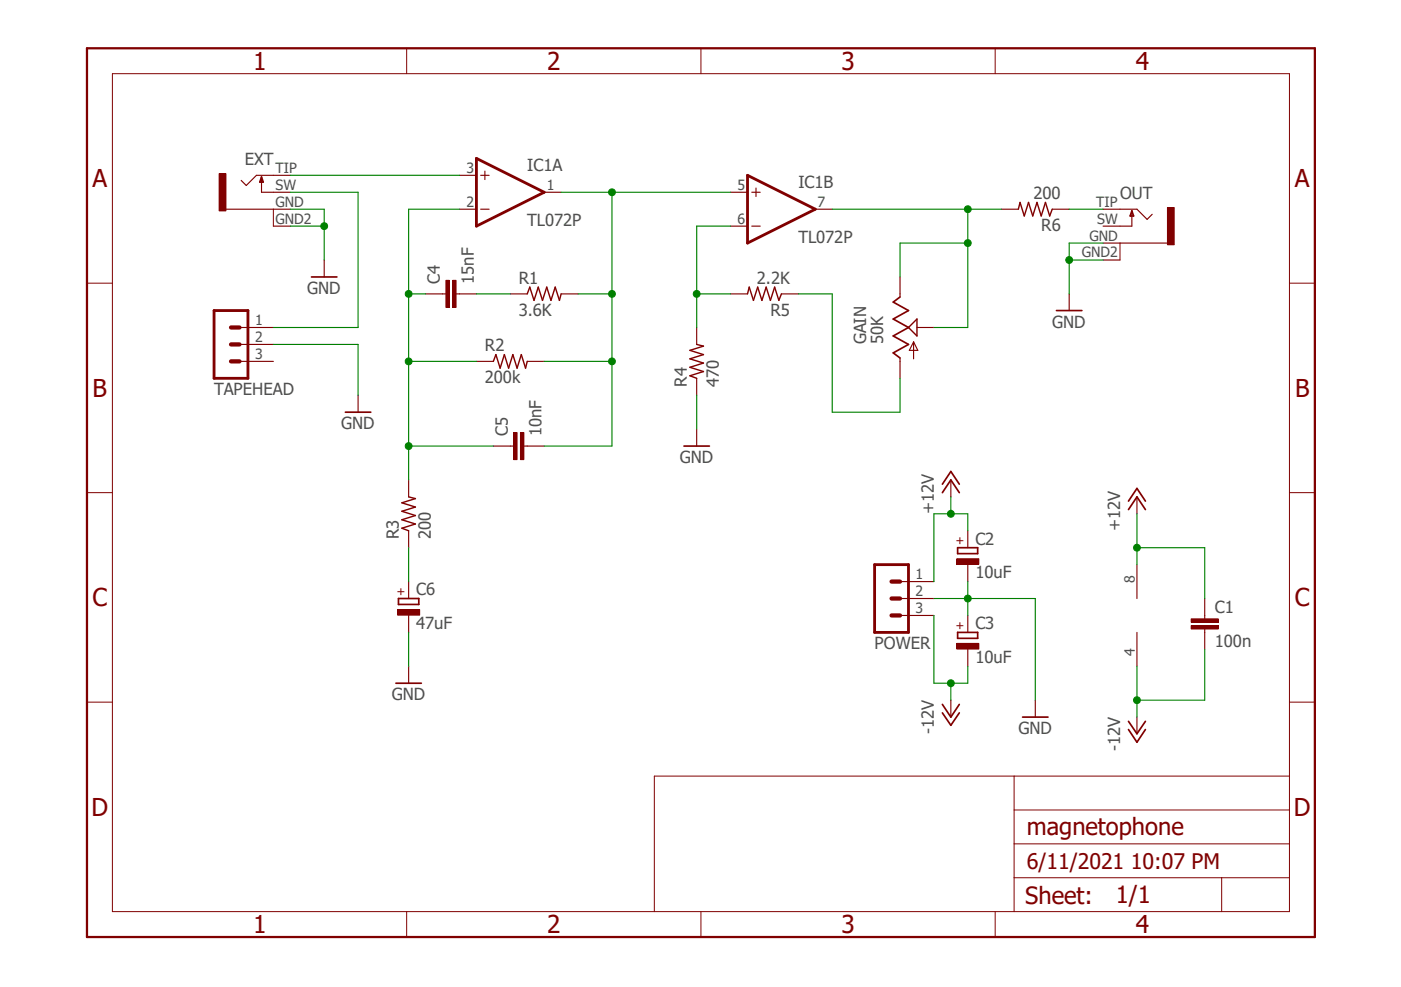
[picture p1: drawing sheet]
<svg xmlns="http://www.w3.org/2000/svg" width="210mm" height="148mm" viewBox="0 0 210 148" stroke-linecap="round" stroke-linejoin="round" font-family="sans-serif">
<path d="M12.5 6.9l185 134.2M197.5 6.9l-185 134.2" fill="none" stroke="#fff" stroke-width=".15"/>
<path d="M71.4 23.7l10.2 5.1-10.2 5.1zM112.1 26.3l10.1 5.1-10.1 5zM131.1 84.7h5.1v10.1h-5.1z" fill="none" stroke="#800000" stroke-width=".42"/>
<g fill="none" stroke="#800000" stroke-width=".17">
<path d="M68.9 26.3h2.5M68.9 31.4h2.5M72.1 26.3h1.2M72.1 31.4h1.2M72.7 25.7v1.2M81.6 28.8h2.5M109.5 28.8h2.6M109.5 33.9h2.6M112.7 28.8h1.3M112.7 33.9h1.3M113.3 28.2v1.3M122.2 31.4h2.6"/>
<path d="M142.5 72v2.5M170.4 74.5v2.5M134.9 87.2h5.1M134.9 89.7h5.1M134.9 92.3h5.1M170.4 84.7v5M170.4 94.8v5.1M180.6 92.3v.5M180.6 94.3v.5M142.5 105v2.5M155.2 105v2.5M170.4 107.5v2.5"/>
</g>
<path d="M141.3 73.9l1.2-1.9 1.3 1.9M141.3 72.6l1.2-1.9 1.3 1.9M169.2 76.4l1.2-1.9 1.3 1.9M169.2 75.1l1.2-1.9 1.3 1.9M141.3 105.6l1.2 1.9 1.3-1.9M141.3 106.9l1.2 1.9 1.3-1.9M153.3 107.5h3.8M169.2 108.2l1.2 1.8 1.3-1.8M169.2 109.4l1.2 1.9 1.3-1.9" fill="none" stroke="#800000" stroke-width=".25"/>
<path d="M133.6 92.3h1.3M133.6 89.7h1.3M133.6 87.2h1.3" fill="none" stroke="#800000" stroke-width=".64"/>
<path d="M178.6 93.8h4v.5h-4z" fill-rule="evenodd" fill="#800000"/>
<path d="M178.6 93.8h4v.5h-4z" fill="none" stroke="#800000" stroke-width=".15"/>
<path d="M178.6 92.8h4v.5h-4z" fill-rule="evenodd" fill="#800000"/>
<path d="M178.6 92.8h4v.5h-4z" fill="none" stroke="#800000" stroke-width=".15"/>
<path d="M180.6 89.7v2.6M180.6 94.8v2.6" fill="none" stroke="#800000" stroke-width=".17"/>
<path d="M143.6 82.1h3v.9h-3z" fill="none" stroke="#800000" stroke-width=".25"/>
<path d="M143.4 83.8h3.3v.8h-3.3z" fill-rule="evenodd" fill="#800000"/>
<path d="M143.4 83.8h3.3v.8h-3.3z" fill="none" stroke="#800000" stroke-width=".15"/>
<path d="M145.1 79.6v2.5M145.1 84.7v2.5" fill="none" stroke="#800000" stroke-width=".17"/>
<path d="M143.6 94.8h3v.9h-3z" fill="none" stroke="#800000" stroke-width=".25"/>
<path d="M143.4 96.5h3.3v.8h-3.3z" fill-rule="evenodd" fill="#800000"/>
<path d="M143.4 96.5h3.3v.8h-3.3z" fill="none" stroke="#800000" stroke-width=".15"/>
<path d="M145.1 92.3v2.5M145.1 97.4v2.5" fill="none" stroke="#800000" stroke-width=".17"/>
<path d="M32.9 26h1v5.6h-1z" fill-rule="evenodd" fill="#800000"/>
<path d="M32.9 26h1v5.6h-1zM41 31.4v2.5" fill="none" stroke="#800000" stroke-width=".15"/>
<path d="M33.9 31.4h9.6M39.2 26.5v2.3h4.3M41 33.9h2.5M43.5 26.3h-5.1l-1.5 1.5-.7-.7" fill="none" stroke="#800000" stroke-width=".17"/>
<path d="M39.2 26.5l.3 .8h-.6z" fill="none" stroke="#800000" stroke-width=".25"/>
<path d="M175 31.1h1v5.6h-1z" fill-rule="evenodd" fill="#800000"/>
<path d="M167.9 36.4v2.6M175 31.1h1v5.6h-1z" fill="none" stroke="#800000" stroke-width=".15"/>
<path d="M165.4 31.4h5l1.6 1.5 .7-.8M165.4 36.4h9.6M165.4 39h2.5M169.7 31.6v2.3h-4.3M53.7 59.3v2.5M66.3 44.1h.5M68.4 44.1h.5M160.3 44.1v2.5M104.4 64.3v2.6M61.3 99.9v2.5" fill="none" stroke="#800000" stroke-width=".17"/>
<path d="M169.7 31.6l.2 .8h-.5zM158.4 46.6h3.8M51.8 61.8h3.8M102.5 66.9h3.8M59.4 102.4h3.8" fill="none" stroke="#800000" stroke-width=".25"/>
<path d="M67.9 42h.5v4.1h-.5z" fill-rule="evenodd" fill="#800000"/>
<path d="M67.9 42h.5v4.1h-.5z" fill="none" stroke="#800000" stroke-width=".15"/>
<path d="M66.8 42h.6v4.1h-.6z" fill-rule="evenodd" fill="#800000"/>
<path d="M66.8 42h.6v4.1h-.6z" fill="none" stroke="#800000" stroke-width=".15"/>
<path d="M63.8 44.1h2.5M68.9 44.1h2.5M76.5 66.9h.5M78.5 66.9h.5" fill="none" stroke="#800000" stroke-width=".17"/>
<path d="M78 64.9h.5v4h-.5z" fill-rule="evenodd" fill="#800000"/>
<path d="M78 64.9h.5v4h-.5z" fill="none" stroke="#800000" stroke-width=".15"/>
<path d="M77 64.9h.5v4h-.5z" fill-rule="evenodd" fill="#800000"/>
<path d="M77 64.9h.5v4h-.5z" fill="none" stroke="#800000" stroke-width=".15"/>
<g fill="none" stroke="#800000" stroke-width=".17">
<path d="M48.6 39v2.5M150.1 31.4h2.6M157.7 31.4h2.6M35.9 49.1h5.1M35.9 54.2h5.1M35.9 51.6h5.1M71.4 54.2h2.6M76.5 44.1h2.5M79 54.2h2.6M84.1 44.1h2.6M104.4 49.1v2.5M104.4 56.7v2.6"/>
<path d="M109.5 44.1h2.6M117.1 44.1h2.6M134.9 41.5v3M134.9 53.7v3M136.9 51.3v2.5M136.9 51.3l.7 1.2h-1.3zM137.5 49.1h2.5M61.3 72v2.5M61.3 79.6v2.5M74 66.9h2.5M79 66.9h2.6"/>
</g>
<path d="M46.7 41.5h3.8M134.9 44.5l-1 .8 2.3 1.3-2.3 1.2 2.3 1.3-2.3 1.3 2.3 1.2-2.3 1.3 1 .8M59.7 89.7h3.1v.9h-3.1z" fill="none" stroke="#800000" stroke-width=".25"/>
<path d="M152.7 31.4l.2-1 .6 2 .7-2 .6 2 .6-2 .7 2 .6-2 .7 2 .3-1M74 54.2l.3-1 .7 2 .6-2 .6 2 .7-2 .6 2 .6-2 .7 2 .2-1M79 44.1l.4-1 .7 1.9 .6-1.9 .6 1.9 .7-1.9 .6 1.9 .6-1.9 .7 1.9 .2-.9M104.4 51.6l1.1 .3-2.1 .6 2.1 .7-2.1 .6 2.1 .6-2.1 .7 2.1 .6-2.1 .6 1 .4M112.1 44.1l.2-1 .6 1.9 .7-1.9 .6 1.9 .7-1.9 .6 1.9 .6-1.9 .7 1.9 .3-.9M136.2 49.1l1.3-1.3v2.6zM61.3 74.5l1 .3-2.1 .6 2.1 .6-2.1 .7 2.1 .6-2.1 .6 2.1 .7-2.1 .6 1.1 .4" fill="none" stroke="#800000" stroke-width=".21"/>
<path d="M32.1 46.6h5.1v10.1h-5.1z" fill="none" stroke="#800000" stroke-width=".42"/>
<path d="M34.6 54.2h1.3M34.6 51.6h1.3M34.6 49.1h1.3" fill="none" stroke="#800000" stroke-width=".64"/>
<path d="M59.6 91.4h3.3v.8h-3.3z" fill-rule="evenodd" fill="#800000"/>
<g fill="none" stroke="#800000" stroke-width=".15">
<path d="M16.8 11h176.5v125.7h-176.5zM61 7.2v3.8M105.1 7.2v3.8M149.2 7.2v3.8M13 42.5h3.8M193.3 42.5h3.8M13 73.9h3.8M193.3 73.9h3.8M59.6 91.4h3.3v.8h-3.3zM13 105.3h3.8M152 116.4v20.3M193.3 116.4h-95.2v20.3"/>
<path d="M193.3 105.3h3.8M61 136.7v3.8M105.1 136.7v3.8M149.2 136.7v3.8M152 131.6h41.3M152 126.5h41.3M152 121.5h41.3M183.1 131.6v5.1"/>
</g>
<path d="M61.3 87.2v2.5M61.3 92.3v2.5" fill="none" stroke="#800000" stroke-width=".17"/>
<path d="M13 7.2h184.1v133.3h-184.1z" fill="none" stroke="#800000" stroke-width=".34"/>
<path d="M43.5 28.8h10.2v20.3h-12.7M68.9 31.4h-7.6v12.7h2.5" fill="none" stroke="#008000" stroke-width=".17"/>
<circle cx="61.3" cy="44.1" r=".51" fill="#008000"/>
<circle cx="61.3" cy="44.1" r=".51" fill="none" stroke="#008000" stroke-width=".15"/>
<path d="M61.3 54.2h10.1M61.3 44.1v22.8" fill="none" stroke="#008000" stroke-width=".17"/>
<circle cx="61.3" cy="54.2" r=".51" fill="#008000"/>
<circle cx="61.3" cy="54.2" r=".51" fill="none" stroke="#008000" stroke-width=".15"/>
<path d="M74 66.9h-12.7v5.1" fill="none" stroke="#008000" stroke-width=".17"/>
<circle cx="61.3" cy="66.9" r=".51" fill="#008000"/>
<circle cx="61.3" cy="66.9" r=".51" fill="none" stroke="#008000" stroke-width=".15"/>
<path d="M84.1 28.8h25.4M91.7 28.8v15.3h-5" fill="none" stroke="#008000" stroke-width=".17"/>
<circle cx="91.7" cy="28.8" r=".51" fill="#008000"/>
<circle cx="91.7" cy="28.8" r=".51" fill="none" stroke="#008000" stroke-width=".15"/>
<path d="M91.7 44.1v10.1h-10.1" fill="none" stroke="#008000" stroke-width=".17"/>
<circle cx="91.7" cy="44.1" r=".51" fill="#008000"/>
<circle cx="91.7" cy="44.1" r=".51" fill="none" stroke="#008000" stroke-width=".15"/>
<path d="M91.7 54.2v12.7h-10.1" fill="none" stroke="#008000" stroke-width=".17"/>
<circle cx="91.7" cy="54.2" r=".51" fill="#008000"/>
<circle cx="91.7" cy="54.2" r=".51" fill="none" stroke="#008000" stroke-width=".15"/>
<path d="M142.5 74.5v2.5M145.1 79.6v-2.6h-5.1v10.2" fill="none" stroke="#008000" stroke-width=".17"/>
<circle cx="142.5" cy="77" r=".51" fill="#008000"/>
<circle cx="142.5" cy="77" r=".51" fill="none" stroke="#008000" stroke-width=".15"/>
<path d="M170.4 77v7.7M170.4 82.1h10.2v7.6" fill="none" stroke="#008000" stroke-width=".17"/>
<circle cx="170.4" cy="82.1" r=".51" fill="#008000"/>
<circle cx="170.4" cy="82.1" r=".51" fill="none" stroke="#008000" stroke-width=".15"/>
<path d="M140 92.3v10.1h5.1v-2.5M142.5 102.4v2.6" fill="none" stroke="#008000" stroke-width=".17"/>
<circle cx="142.5" cy="102.4" r=".51" fill="#008000"/>
<circle cx="142.5" cy="102.4" r=".51" fill="none" stroke="#008000" stroke-width=".15"/>
<path d="M170.4 99.9v7.6M180.6 97.4v7.6h-10.2" fill="none" stroke="#008000" stroke-width=".17"/>
<circle cx="170.4" cy="105" r=".51" fill="#008000"/>
<circle cx="170.4" cy="105" r=".51" fill="none" stroke="#008000" stroke-width=".15"/>
<path d="M140 89.7h5.1M145.1 87.2v5.1" fill="none" stroke="#008000" stroke-width=".17"/>
<circle cx="145.1" cy="89.7" r=".51" fill="#008000"/>
<circle cx="145.1" cy="89.7" r=".51" fill="none" stroke="#008000" stroke-width=".15"/>
<path d="M43.5 31.4h5.1v7.6M43.5 33.9h5.1M41 51.6h12.7v7.7M145.1 89.7h10.1v15.3" fill="none" stroke="#008000" stroke-width=".17"/>
<circle cx="48.6" cy="33.9" r=".51" fill="#008000"/>
<circle cx="48.6" cy="33.9" r=".51" fill="none" stroke="#008000" stroke-width=".15"/>
<path d="M160.3 39h5.1M165.4 36.4h-5.1v7.7M104.4 59.3v5M61.3 94.8v5.1" fill="none" stroke="#008000" stroke-width=".17"/>
<circle cx="160.3" cy="39" r=".51" fill="#008000"/>
<circle cx="160.3" cy="39" r=".51" fill="none" stroke="#008000" stroke-width=".15"/>
<path d="M43.5 26.3h25.4M109.5 33.9h-5.1v15.2M71.4 44.1h5.1M104.4 44.1h5.1M61.3 82.1v5.1" fill="none" stroke="#008000" stroke-width=".17"/>
<circle cx="104.4" cy="44.1" r=".51" fill="#008000"/>
<circle cx="104.4" cy="44.1" r=".51" fill="none" stroke="#008000" stroke-width=".15"/>
<path d="M119.7 44.1h5.1v17.7h10.1v-5.1M134.9 41.5v-5.1h10.2v12.7h-5.1" fill="none" stroke="#008000" stroke-width=".17"/>
<circle cx="145.1" cy="36.4" r=".51" fill="#008000"/>
<circle cx="145.1" cy="36.4" r=".51" fill="none" stroke="#008000" stroke-width=".15"/>
<path d="M124.8 31.4h25.3M145.1 31.4v5" fill="none" stroke="#008000" stroke-width=".17"/>
<circle cx="145.1" cy="31.4" r=".51" fill="#008000"/>
<circle cx="145.1" cy="31.4" r=".51" fill="none" stroke="#008000" stroke-width=".15"/>
<path d="M160.3 31.4h5.1" fill="none" stroke="#008000" stroke-width=".17"/>
<g font-size="3.7" fill="#800000">
<text x="37.9" y="10.5">1</text>
<text x="82" y="10.5">2</text>
<text x="126.2" y="10.5">3</text>
<text x="170.3" y="10.5">4</text>
<text x="13.8" y="28.1">A</text>
<text x="194.1" y="28.1">A</text>
<text x="13.9" y="59.5">B</text>
<text x="194.1" y="59.5">B</text>
<text x="13.8" y="90.9">C</text>
<text x="194.1" y="90.9">C</text>
<text x="13.7" y="122.3">D</text>
<text x="194" y="122.3">D</text>
<text x="37.9" y="139.9">1</text>
<text x="82" y="139.9">2</text>
<text x="126.2" y="139.9">3</text>
<text x="170.3" y="139.9">4</text>
</g>
<g font-size="3.6" fill="#800000">
<text x="153.9" y="125.3">magnetophone</text>
<text x="153.7" y="135.6">Sheet:</text>
<text x="167.3" y="135.4">1/1</text>
</g>
<text font-size="3.2" fill="#800000" x="153.9" y="130.3">6/11/2021 10:07 PM</text>
<g font-size="2.5" fill="#505050">
<text x="36.7" y="24.8">EXT</text>
<text x="79" y="25.7">IC1A</text>
<text x="119.7" y="28.2">IC1B</text>
<text x="154.9" y="29.8">200</text>
<text x="167.9" y="29.8">OUT</text>
<text x="79" y="33.9">TL072P</text>
<text x="156.1" y="34.6">R6</text>
<text x="119.7" y="36.4">TL072P</text>
<text x="46.1" y="44.1">GND</text>
<text x="66" y="42.5" transform="rotate(-90 66 42.5)">C4</text>
<text x="71" y="42.5" transform="rotate(-90 71 42.5)">15nF</text>
<text x="77.8" y="47.3">3.6K</text>
<text x="77.8" y="42.5">R1</text>
<text x="113.5" y="42.5">2.2K</text>
<text x="115.5" y="47.3">R5</text>
<text x="72.7" y="52.7">R2</text>
<text x="129.8" y="51.6" transform="rotate(-90 129.8 51.6)">GAIN</text>
<text x="132.4" y="51.6" transform="rotate(-90 132.4 51.6)">50K</text>
<text x="157.7" y="49.1">GND</text>
<text x="32.1" y="59.3">TAPEHEAD</text>
<text x="72.7" y="57.5">200k</text>
<text x="103" y="58" transform="rotate(-90 103 58)">R4</text>
<text x="107.7" y="58" transform="rotate(-90 107.7 58)">470</text>
<text x="51.1" y="64.3">GND</text>
<text x="76.1" y="65.4" transform="rotate(-90 76.1 65.4)">C5</text>
<text x="81.2" y="65.4" transform="rotate(-90 81.2 65.4)">10nF</text>
<text x="101.9" y="69.4">GND</text>
<text x="140" y="77" transform="rotate(-90 140 77)">+12V</text>
<text x="59.8" y="80.9" transform="rotate(-90 59.8 80.9)">R3</text>
<text x="64.6" y="80.9" transform="rotate(-90 64.6 80.9)">200</text>
<text x="146.2" y="81.7">C2</text>
<text x="167.9" y="79.6" transform="rotate(-90 167.9 79.6)">+12V</text>
<text x="62.4" y="89.2">C6</text>
<text x="146.2" y="86.7">10uF</text>
<text x="62.4" y="94.3">47uF</text>
<text x="146.2" y="94.3">C3</text>
<text x="182.1" y="91.9">C1</text>
<text x="131.1" y="97.4">POWER</text>
<text x="146.2" y="99.4">10uF</text>
<text x="182.1" y="97">100n</text>
<text x="58.8" y="105">GND</text>
<text x="140" y="110.1" transform="rotate(-90 140 110.1)">-12V</text>
<text x="152.7" y="110.1">GND</text>
<text x="167.9" y="112.6" transform="rotate(-90 167.9 112.6)">-12V</text>
</g>
<g font-size="2.1" fill="#505050">
<text x="41.3" y="25.9">TIP</text>
<text x="41.3" y="28.4">SW</text>
<text x="69.9" y="25.9">3</text>
<text x="82" y="28.4">1</text>
<text x="110.6" y="28.4">5</text>
<text x="41.3" y="31">GND</text>
<text x="41.3" y="33.5">GND2</text>
<text x="69.9" y="31">2</text>
<text x="110.6" y="33.5">6</text>
<text x="122.6" y="31">7</text>
<text x="164.3" y="31">TIP</text>
<text x="164.5" y="33.5">SW</text>
<text x="162.2" y="38.6">GND2</text>
<text x="163.3" y="36.1">GND</text>
<text x="38.2" y="48.8">1</text>
<text x="38.2" y="51.3">2</text>
<text x="38.2" y="53.8">3</text>
<text x="137.2" y="86.8">1</text>
<text x="137.2" y="89.4">2</text>
<text x="170.1" y="87.4" transform="rotate(-90 170.1 87.4)">8</text>
<text x="137.2" y="91.9">3</text>
<text x="170.1" y="98.3" transform="rotate(-90 170.1 98.3)">4</text>
</g>
<g font-size="1.8" fill="#800000">
<text x="144.5" y="81.7" transform="rotate(-90 144.5 81.7)">+</text>
<text x="60.7" y="89.3" transform="rotate(-90 60.7 89.3)">+</text>
<text x="144.5" y="94.4" transform="rotate(-90 144.5 94.4)">+</text>
</g>
</svg>
